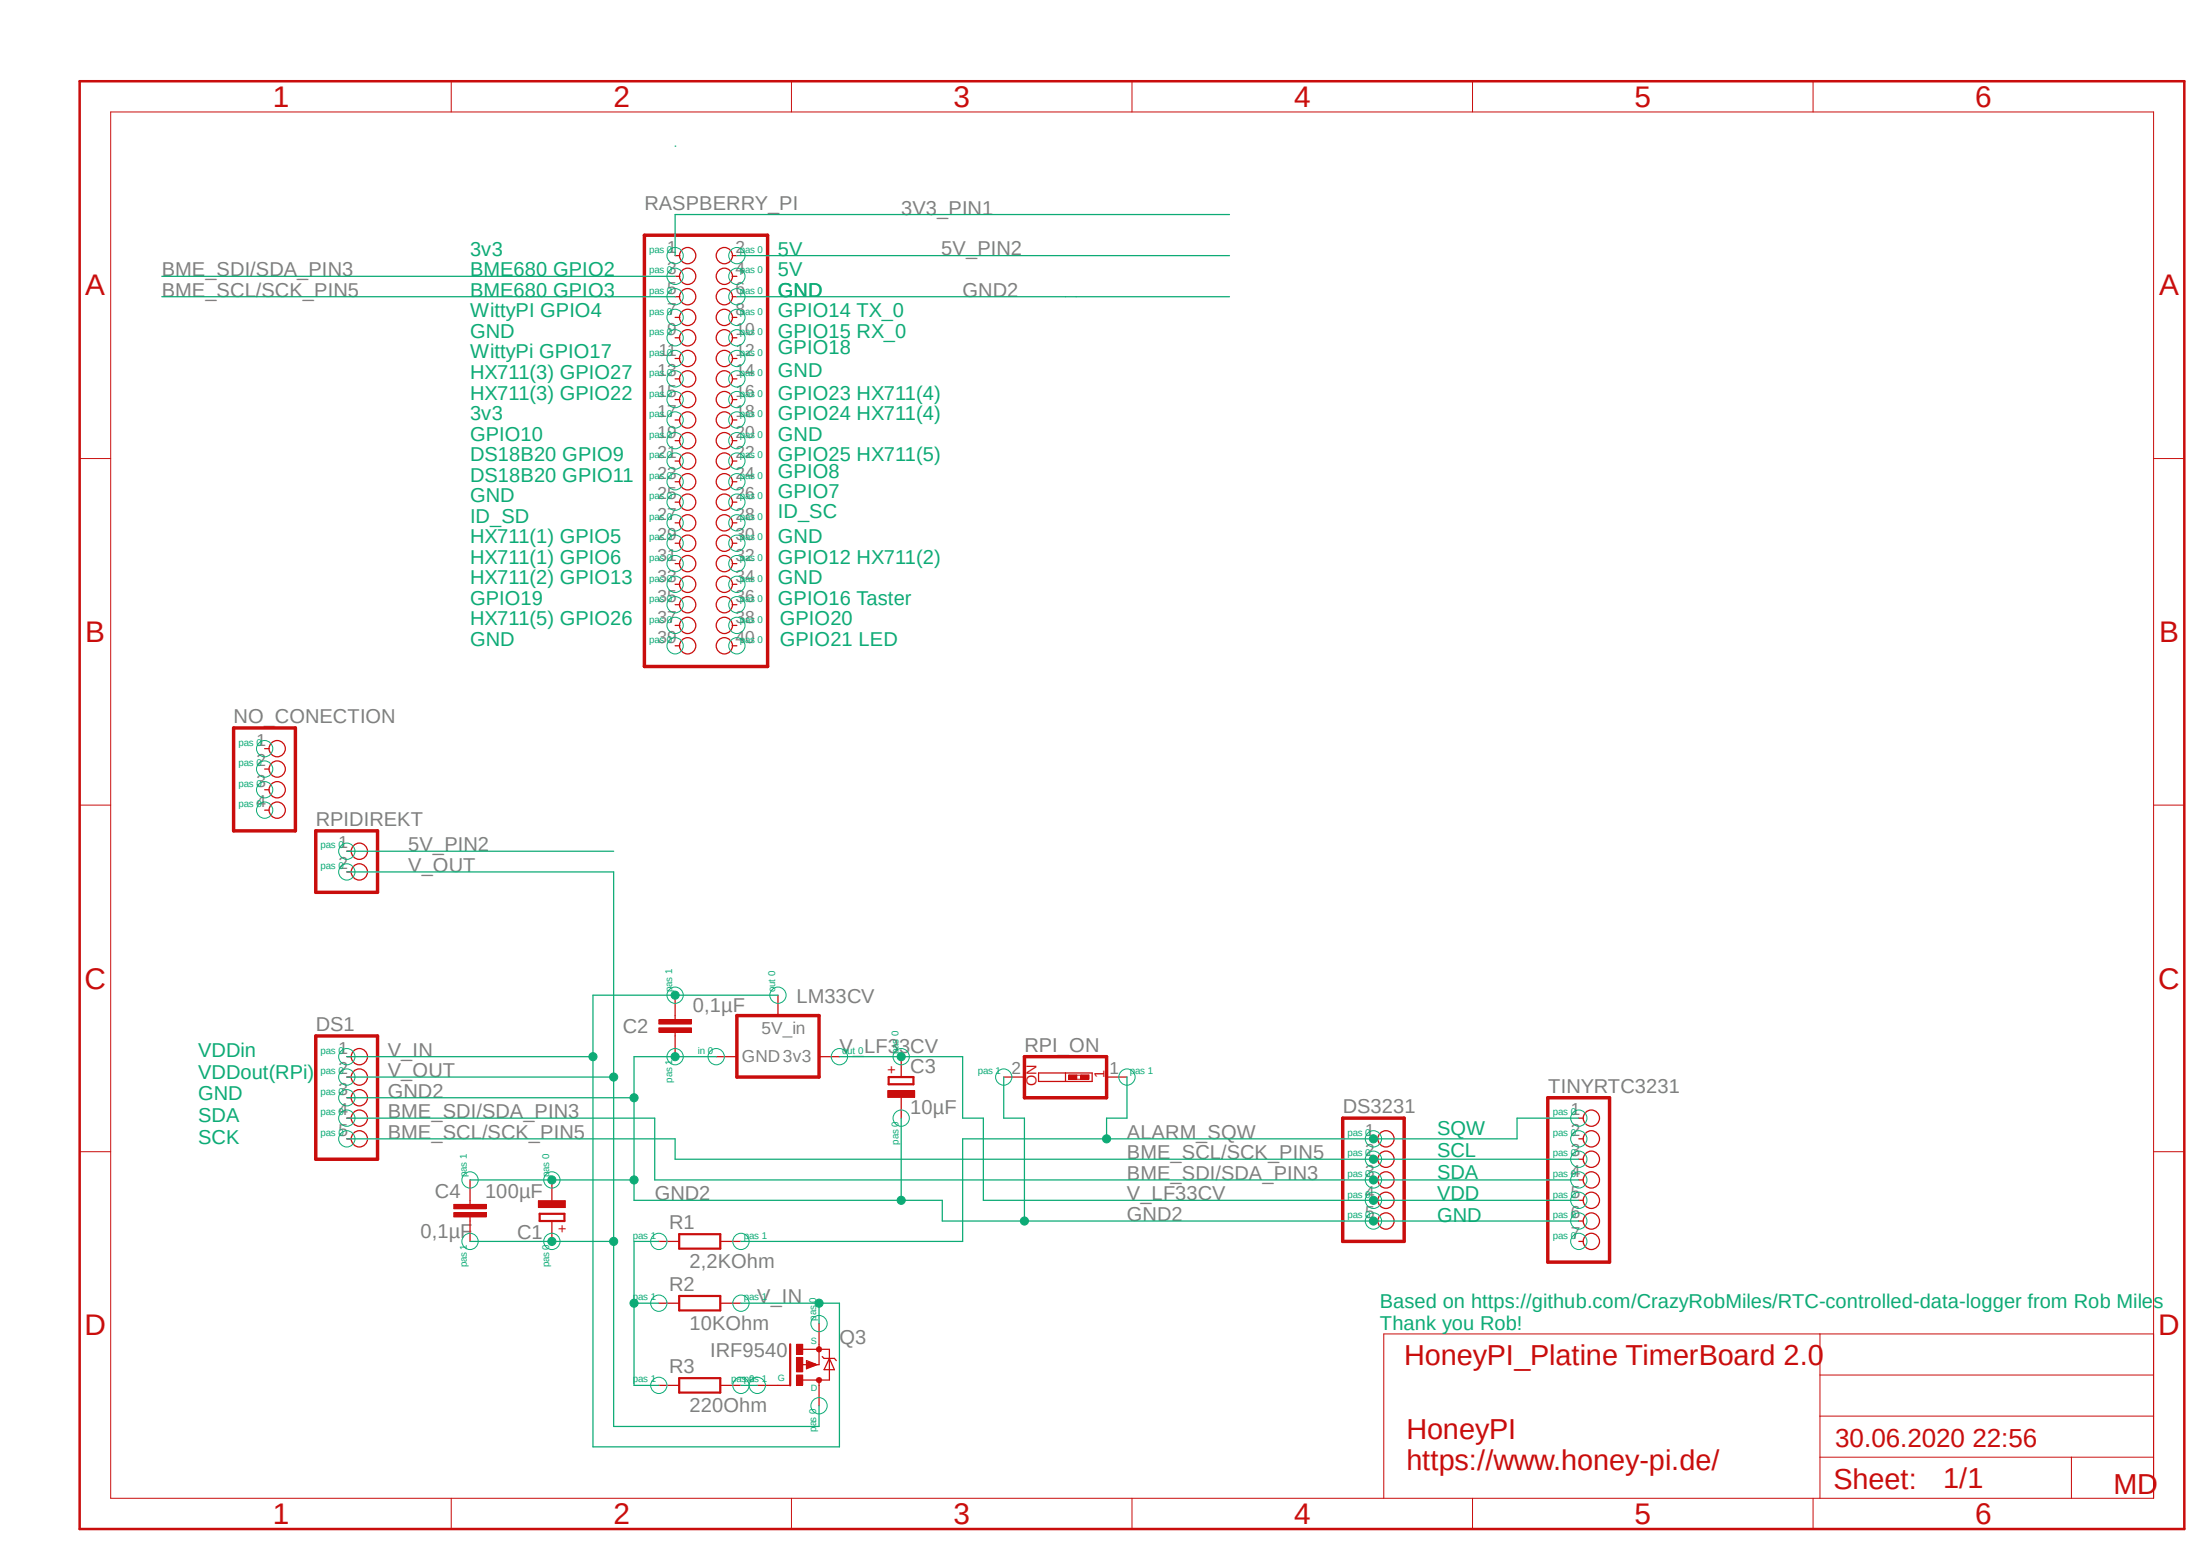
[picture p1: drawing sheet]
<svg xmlns="http://www.w3.org/2000/svg" width="297mm" height="210mm" viewBox="0 0 297 210" stroke-linecap="round" stroke-linejoin="round" font-family="sans-serif">
<path d="M10.2 10.6l285.1 196.4M295.3 10.6l-285.1 196.4" fill="none" stroke="#fff" stroke-width=".14"/>
<path d="M87 31.7h16.6v58.3h-16.6z" fill="none" stroke="#c90d0c" stroke-width=".47"/>
<g fill="none" stroke="#c90d0c" stroke-width=".17">
<path d="M91.1 34.5h.7M91.1 37.3h.7M98.8 34.5h.7M98.8 37.3h.7M91.1 40h.7M91.1 42.8h.7M91.1 45.6h.7M91.1 48.4h.7M91.1 51.1h.7M91.1 53.9h.7M91.1 56.7h.7M91.1 59.5h.7"/>
<path d="M98.8 40h.7M98.8 42.8h.7M98.8 45.6h.7M98.8 48.4h.7M98.8 51.1h.7M98.8 53.9h.7M98.8 56.7h.7M98.8 59.5h.7M91.1 62.2h.7M91.1 65h.7M91.1 67.8h.7M91.1 70.6h.7"/>
<path d="M91.1 73.3h.7M91.1 76.1h.7M91.1 78.9h.7M98.8 62.2h.7M98.8 65h.7M98.8 67.8h.7M98.8 70.6h.7M98.8 73.3h.7M98.8 76.1h.7M98.8 78.9h.7M91.1 81.6h.7M91.1 84.4h.7"/>
<path d="M91.1 87.2h.7M98.8 81.6h.7M98.8 84.4h.7M98.8 87.2h.7M91.1 137.1v.5M91.1 139.3v.5M88.9 167.6h2.8M97.2 167.6h2.8"/>
<circle cx="92.8" cy="37.3" r="1.1"/>
<circle cx="92.8" cy="34.5" r="1.1"/>
<circle cx="97.8" cy="37.3" r="1.1"/>
<circle cx="97.8" cy="34.5" r="1.1"/>
<circle cx="92.8" cy="48.4" r="1.1"/>
<circle cx="92.8" cy="42.8" r="1.1"/>
<circle cx="92.8" cy="40" r="1.1"/>
<circle cx="92.8" cy="45.6" r="1.1"/>
<circle cx="92.8" cy="51.1" r="1.1"/>
<circle cx="92.8" cy="53.9" r="1.1"/>
<circle cx="92.8" cy="56.7" r="1.1"/>
<circle cx="92.8" cy="59.5" r="1.1"/>
<circle cx="97.8" cy="51.1" r="1.1"/>
<circle cx="97.8" cy="56.7" r="1.1"/>
<circle cx="97.8" cy="59.5" r="1.1"/>
<circle cx="97.8" cy="45.6" r="1.1"/>
<circle cx="97.8" cy="40" r="1.1"/>
<circle cx="97.8" cy="48.4" r="1.1"/>
<circle cx="97.8" cy="53.9" r="1.1"/>
<circle cx="97.8" cy="42.8" r="1.1"/>
<circle cx="92.8" cy="62.2" r="1.1"/>
<circle cx="92.8" cy="70.6" r="1.1"/>
<circle cx="92.8" cy="78.9" r="1.1"/>
<circle cx="92.8" cy="65" r="1.1"/>
<circle cx="92.8" cy="76.1" r="1.1"/>
<circle cx="92.8" cy="73.3" r="1.1"/>
<circle cx="92.8" cy="67.8" r="1.1"/>
<circle cx="97.8" cy="70.6" r="1.1"/>
<circle cx="97.8" cy="67.8" r="1.1"/>
<circle cx="97.8" cy="73.3" r="1.1"/>
<circle cx="97.8" cy="62.2" r="1.1"/>
<circle cx="97.8" cy="78.9" r="1.1"/>
<circle cx="97.8" cy="76.1" r="1.1"/>
<circle cx="97.8" cy="65" r="1.1"/>
<circle cx="92.8" cy="81.6" r="1.1"/>
<circle cx="92.8" cy="84.4" r="1.1"/>
<circle cx="92.8" cy="87.2" r="1.1"/>
<circle cx="97.8" cy="84.4" r="1.1"/>
<circle cx="97.8" cy="87.2" r="1.1"/>
<circle cx="97.8" cy="81.6" r="1.1"/>
</g>
<path d="M91.7 166.6h5.5v1.9h-5.5z" fill="none" stroke="#c90d0c" stroke-width=".3"/>
<path d="M88.9 138.7h4.4v.6h-4.4z" fill-rule="evenodd" fill="#c90d0c"/>
<path d="M88.9 138.7h4.4v.6h-4.4z" fill="none" stroke="#c90d0c" stroke-width=".14"/>
<path d="M88.9 137.6h4.4v.6h-4.4z" fill-rule="evenodd" fill="#c90d0c"/>
<path d="M88.9 137.6h4.4v.6h-4.4z" fill="none" stroke="#c90d0c" stroke-width=".14"/>
<g fill="none" stroke="#c90d0c" stroke-width=".17">
<path d="M91.1 134.3v2.8M91.1 139.8v2.8M105 134.3v2.8M96.7 142.6h2.8M110.6 142.6h2.7M88.9 175.9h2.8M97.2 175.9h2.8M88.9 187h2.8M97.2 187h2.8M105 187h1.7M108.1 184.2h1M108.3 182.1h3.7v4.2h-3.6"/>
<path d="M108.9 183.6l1.4 .6-1.4 .5zM110.6 181.4v2.8h-.4M110.6 186.3v.7M111 183.1l.3 .2h1.3l.3 .3M112 183.3l.6 1.6h-1.3z"/>
</g>
<path d="M99.5 137.1h11.1v8.3h-11.1z" fill="none" stroke="#c90d0c" stroke-width=".47"/>
<path d="M91.7 174.9h5.5v2h-5.5zM91.7 186h5.5v2h-5.5zM106.7 181.4v5.6" fill="none" stroke="#c90d0c" stroke-width=".3"/>
<path d="M109.1 183.9l.9 .3-.9 .3v-.3h.2" fill="none" stroke="#c90d0c" stroke-width=".34"/>
<circle cx="110.6" cy="186.3" r=".36" fill="#c90d0c"/>
<circle cx="110.6" cy="186.3" r=".36" fill="none" stroke="#c90d0c" stroke-width=".14"/>
<circle cx="110.6" cy="182.1" r=".37" fill="#c90d0c"/>
<circle cx="110.6" cy="182.1" r=".37" fill="none" stroke="#c90d0c" stroke-width=".14"/>
<path d="M107.5 181.4h.9v1.4h-.9z" fill-rule="evenodd" fill="#c90d0c"/>
<path d="M107.5 181.4h.9v1.4h-.9z" fill="none" stroke="#c90d0c" stroke-width=".14"/>
<path d="M107.5 185.6h.9v1.3h-.9z" fill-rule="evenodd" fill="#c90d0c"/>
<path d="M107.5 185.6h.9v1.3h-.9z" fill="none" stroke="#c90d0c" stroke-width=".14"/>
<path d="M107.5 183.2h.9v2h-.9z" fill-rule="evenodd" fill="#c90d0c"/>
<path d="M107.5 183.2h.9v2h-.9z" fill="none" stroke="#c90d0c" stroke-width=".14"/>
<g fill="none" stroke="#c90d0c" stroke-width=".17">
<path d="M46.8 142.6h.6M46.8 145.4h.6M46.8 148.2h.6M46.8 150.9h.6M46.8 153.7h.6M185.4 153.7h.6M185.4 156.5h.6M185.4 159.3h.6M110.6 178.6v2.8M185.4 162h.6M185.4 164.8h.6M102.2 187h2.8"/>
<path d="M110.6 187v2.7"/>
<circle cx="48.5" cy="150.9" r="1.1"/>
<circle cx="48.5" cy="153.7" r="1.1"/>
<circle cx="48.5" cy="142.6" r="1.1"/>
<circle cx="48.5" cy="145.4" r="1.1"/>
<circle cx="48.5" cy="148.2" r="1.1"/>
<circle cx="187.1" cy="153.7" r="1.1"/>
<circle cx="187.1" cy="156.5" r="1.1"/>
<circle cx="187.1" cy="159.3" r="1.1"/>
<circle cx="187.1" cy="164.8" r="1.1"/>
<circle cx="187.1" cy="162" r="1.1"/>
</g>
<path d="M42.6 139.8h8.4v16.7h-8.4zM181.3 150.9h8.3v16.7h-8.3z" fill="none" stroke="#c90d0c" stroke-width=".47"/>
<path d="M120 145.4h3.3v.9h-3.3z" fill="none" stroke="#c90d0c" stroke-width=".3"/>
<path d="M119.8 147.2h3.7v.9h-3.7z" fill-rule="evenodd" fill="#c90d0c"/>
<path d="M119.8 147.2h3.7v.9h-3.7z" fill="none" stroke="#c90d0c" stroke-width=".14"/>
<path d="M121.7 142.6v2.8M121.7 148.2v2.7" fill="none" stroke="#c90d0c" stroke-width=".17"/>
<path d="M72.9 163.8h3.3v1h-3.3z" fill="none" stroke="#c90d0c" stroke-width=".3"/>
<path d="M72.7 162.1h3.6v.9h-3.6z" fill-rule="evenodd" fill="#c90d0c"/>
<path d="M72.7 162.1h3.6v.9h-3.6z" fill="none" stroke="#c90d0c" stroke-width=".14"/>
<path d="M74.5 159.3v2.7M63.5 162v.6M63.5 164.3v.5M74.5 164.8v2.8" fill="none" stroke="#c90d0c" stroke-width=".17"/>
<path d="M61.3 162.6h4.4v.6h-4.4z" fill-rule="evenodd" fill="#c90d0c"/>
<path d="M61.3 162.6h4.4v.6h-4.4z" fill="none" stroke="#c90d0c" stroke-width=".14"/>
<path d="M61.3 163.7h4.4v.6h-4.4z" fill-rule="evenodd" fill="#c90d0c"/>
<g fill="none" stroke="#c90d0c" stroke-width=".14">
<path d="M14.9 15.1h275.8v187.1h-275.8zM60.9 11v4.1M106.8 11v4.1M152.8 11v4.1M198.8 11v4.1M244.8 11v4.1M10.8 61.9h4.1M290.7 61.9h4.2M10.8 108.7h4.1M290.7 108.7h4.2M10.8 155.4h4.1M145.4 145.1h.5"/>
<path d="M145.4 145.7h.5M290.7 155.4h4.2M61.3 163.7h4.4v.6h-4.4zM245.7 196.7h45M245.7 180v22.2M245.7 191.1h45M245.7 185.6h45M279.7 196.7v5.5M290.7 180h-103.9v22.2M60.9 202.2v4.2M106.8 202.2v4.2M152.8 202.2v4.2"/>
<path d="M198.8 202.2v4.2M244.8 202.2v4.2"/>
</g>
<g fill="none" stroke="#c90d0c" stroke-width=".17">
<path d="M46.8 114.9h.6M46.8 117.7h.6M63.5 159.3v2.7M140.2 144.8h7.2v1.2h-7.2zM143.8 144.8v1.2M63.5 164.8v2.8"/>
<circle cx="48.5" cy="114.9" r="1.1"/>
<circle cx="48.5" cy="117.7" r="1.1"/>
</g>
<path d="M10.8 11h284.1v195.4h-284.1z" fill="none" stroke="#c90d0c" stroke-width=".34"/>
<path d="M42.6 112.1h8.4v8.3h-8.4zM138.3 142.6h11.1v5.6h-11.1z" fill="none" stroke="#c90d0c" stroke-width=".47"/>
<path d="M144.3 145.1h1.1v.6h-1.1z" fill-rule="evenodd" fill="#c90d0c"/>
<path d="M144.3 145.1h1.1v.6h-1.1z" fill="none" stroke="#c90d0c" stroke-width=".14"/>
<path d="M145.9 145.1h1.1v.6h-1.1z" fill-rule="evenodd" fill="#c90d0c"/>
<path d="M145.9 145.1h1.1v.6h-1.1z" fill="none" stroke="#c90d0c" stroke-width=".14"/>
<g fill="none" stroke="#c90d0c" stroke-width=".17">
<path d="M35.7 101h.6M35.7 103.8h.6M35.7 106.6h.6M35.7 109.3h.6M135.5 145.4h2.8M149.4 145.4h2.7M213.1 150.9h.6M213.1 153.7h.6M213.1 156.5h.6M213.1 159.3h.6M213.1 162h.6M213.1 164.8h.6"/>
<path d="M213.1 167.6h.6"/>
<circle cx="37.4" cy="101.1" r="1.1"/>
<circle cx="37.4" cy="106.6" r="1.1"/>
<circle cx="37.4" cy="103.8" r="1.1"/>
<circle cx="37.4" cy="109.3" r="1.1"/>
<circle cx="214.8" cy="150.9" r="1.1"/>
<circle cx="214.8" cy="159.3" r="1.1"/>
<circle cx="214.8" cy="153.7" r="1.1"/>
<circle cx="214.8" cy="156.5" r="1.1"/>
<circle cx="214.8" cy="167.6" r="1.1"/>
<circle cx="214.8" cy="164.8" r="1.1"/>
<circle cx="214.8" cy="162" r="1.1"/>
</g>
<path d="M31.5 98.3h8.4v13.8h-8.4zM209 148.2h8.3v22.1h-8.3z" fill="none" stroke="#c90d0c" stroke-width=".47"/>
<g fill="none" stroke="#0dab76" stroke-width=".14">
<circle cx="91.1" cy="34.5" r="1.1"/>
<circle cx="91.1" cy="37.3" r="1.1"/>
<circle cx="99.5" cy="37.3" r="1.1"/>
<circle cx="99.5" cy="34.5" r="1.1"/>
<circle cx="91.1" cy="51.1" r="1.1"/>
<circle cx="91.1" cy="40" r="1.1"/>
<circle cx="91.1" cy="45.6" r="1.1"/>
<circle cx="91.1" cy="48.4" r="1.1"/>
<circle cx="91.1" cy="42.8" r="1.1"/>
<circle cx="91.1" cy="59.5" r="1.1"/>
<circle cx="91.1" cy="56.7" r="1.1"/>
<circle cx="91.1" cy="53.9" r="1.1"/>
<circle cx="99.5" cy="51.1" r="1.1"/>
<circle cx="99.5" cy="40" r="1.1"/>
<circle cx="99.5" cy="45.6" r="1.1"/>
<circle cx="99.5" cy="48.4" r="1.1"/>
<circle cx="99.5" cy="42.8" r="1.1"/>
<circle cx="99.5" cy="56.7" r="1.1"/>
<circle cx="99.5" cy="59.5" r="1.1"/>
<circle cx="99.5" cy="53.9" r="1.1"/>
<circle cx="91.1" cy="70.6" r="1.1"/>
<circle cx="91.1" cy="67.8" r="1.1"/>
<circle cx="91.1" cy="78.9" r="1.1"/>
<circle cx="91.1" cy="65" r="1.1"/>
<circle cx="91.1" cy="76.1" r="1.1"/>
<circle cx="91.1" cy="62.2" r="1.1"/>
<circle cx="91.1" cy="73.3" r="1.1"/>
<circle cx="99.5" cy="70.6" r="1.1"/>
<circle cx="99.5" cy="78.9" r="1.1"/>
<circle cx="99.5" cy="73.3" r="1.1"/>
<circle cx="99.5" cy="67.8" r="1.1"/>
<circle cx="99.5" cy="62.2" r="1.1"/>
<circle cx="99.5" cy="65" r="1.1"/>
<circle cx="99.5" cy="76.1" r="1.1"/>
<circle cx="91.1" cy="87.2" r="1.1"/>
<circle cx="91.1" cy="84.4" r="1.1"/>
<circle cx="91.1" cy="81.6" r="1.1"/>
<circle cx="99.5" cy="81.6" r="1.1"/>
<circle cx="99.5" cy="84.4" r="1.1"/>
<circle cx="99.5" cy="87.2" r="1.1"/>
<circle cx="35.7" cy="103.8" r="1.1"/>
<circle cx="35.7" cy="101.1" r="1.1"/>
<circle cx="35.7" cy="109.3" r="1.1"/>
<circle cx="35.7" cy="106.6" r="1.1"/>
<circle cx="46.8" cy="114.9" r="1.1"/>
<circle cx="46.8" cy="117.7" r="1.1"/>
<circle cx="91.1" cy="134.3" r="1.1"/>
<circle cx="105" cy="134.3" r="1.1"/>
<circle cx="46.8" cy="142.6" r="1.1"/>
<circle cx="46.8" cy="153.7" r="1.1"/>
<circle cx="46.8" cy="145.4" r="1.1"/>
<circle cx="46.8" cy="150.9" r="1.1"/>
<circle cx="46.8" cy="148.2" r="1.1"/>
<circle cx="63.5" cy="159.3" r="1.1"/>
<circle cx="74.5" cy="159.3" r="1.1"/>
<circle cx="91.1" cy="142.6" r="1.1"/>
<circle cx="96.7" cy="142.6" r="1.1"/>
<circle cx="113.3" cy="142.6" r="1.1"/>
<circle cx="121.7" cy="142.6" r="1.1"/>
<circle cx="121.7" cy="150.9" r="1.1"/>
<circle cx="135.5" cy="145.4" r="1.1"/>
<circle cx="152.1" cy="145.4" r="1.1"/>
<circle cx="185.4" cy="156.5" r="1.1"/>
<circle cx="185.4" cy="153.7" r="1.1"/>
<circle cx="185.4" cy="159.3" r="1.1"/>
<circle cx="213.2" cy="150.9" r="1.1"/>
<circle cx="213.2" cy="159.3" r="1.1"/>
<circle cx="213.2" cy="153.7" r="1.1"/>
<circle cx="213.2" cy="156.5" r="1.1"/>
<circle cx="63.5" cy="167.6" r="1.1"/>
<circle cx="74.5" cy="167.6" r="1.1"/>
<circle cx="88.9" cy="175.9" r="1.1"/>
<circle cx="88.9" cy="167.6" r="1.1"/>
<circle cx="100" cy="167.6" r="1.1"/>
<circle cx="100" cy="175.9" r="1.1"/>
<circle cx="110.6" cy="178.6" r="1.1"/>
<circle cx="185.4" cy="164.8" r="1.1"/>
<circle cx="185.4" cy="162" r="1.1"/>
<circle cx="213.2" cy="162" r="1.1"/>
<circle cx="213.2" cy="167.6" r="1.1"/>
<circle cx="213.2" cy="164.8" r="1.1"/>
<circle cx="88.9" cy="187" r="1.1"/>
<circle cx="100" cy="187" r="1.1"/>
<circle cx="102.2" cy="187" r="1.1"/>
<circle cx="110.6" cy="189.7" r="1.1"/>
</g>
<path d="M21.8 40h69.3M46.8 153.7h44.3v2.8h122" fill="none" stroke="#0dab76" stroke-width=".17"/>
<circle cx="185.4" cy="156.5" r=".55" fill="#0dab76"/>
<circle cx="185.4" cy="156.5" r=".55" fill="none" stroke="#0dab76" stroke-width=".14"/>
<path d="M21.8 37.3h69.3M46.8 150.9h41.6v8.4h124.7" fill="none" stroke="#0dab76" stroke-width=".17"/>
<circle cx="185.4" cy="159.3" r=".55" fill="#0dab76"/>
<circle cx="185.4" cy="159.3" r=".55" fill="none" stroke="#0dab76" stroke-width=".14"/>
<path d="M99.5 34.5h66.5M166 29h-74.9v5.5M46.8 114.9h36M100 175.9h13.3v19.4h-33.2M110.6 175.9v2.7" fill="none" stroke="#0dab76" stroke-width=".17"/>
<circle cx="110.6" cy="175.9" r=".55" fill="#0dab76"/>
<circle cx="110.6" cy="175.9" r=".55" fill="none" stroke="#0dab76" stroke-width=".14"/>
<path d="M105 134.3h-24.9v61" fill="none" stroke="#0dab76" stroke-width=".17"/>
<circle cx="80.1" cy="142.6" r=".55" fill="#0dab76"/>
<circle cx="80.1" cy="142.6" r=".55" fill="none" stroke="#0dab76" stroke-width=".14"/>
<circle cx="91.1" cy="134.3" r=".55" fill="#0dab76"/>
<circle cx="91.1" cy="134.3" r=".55" fill="none" stroke="#0dab76" stroke-width=".14"/>
<path d="M46.8 142.6h33.3M113.3 142.6h16.7v8.3h2.8v11.1h52.6" fill="none" stroke="#0dab76" stroke-width=".17"/>
<circle cx="121.7" cy="142.6" r=".55" fill="#0dab76"/>
<circle cx="121.7" cy="142.6" r=".55" fill="none" stroke="#0dab76" stroke-width=".14"/>
<path d="M185.4 162h27.7" fill="none" stroke="#0dab76" stroke-width=".17"/>
<circle cx="185.4" cy="162" r=".55" fill="#0dab76"/>
<circle cx="185.4" cy="162" r=".55" fill="none" stroke="#0dab76" stroke-width=".14"/>
<path d="M85.6 175.9h3.3M88.9 167.6h-3.3v19.4h3.3M100 187h2.2" fill="none" stroke="#0dab76" stroke-width=".17"/>
<circle cx="85.6" cy="175.9" r=".55" fill="#0dab76"/>
<circle cx="85.6" cy="175.9" r=".55" fill="none" stroke="#0dab76" stroke-width=".14"/>
<path d="M204.8 150.9v2.8h-74.8v13.9h-30" fill="none" stroke="#0dab76" stroke-width=".17"/>
<circle cx="185.4" cy="153.7" r=".55" fill="#0dab76"/>
<circle cx="185.4" cy="153.7" r=".55" fill="none" stroke="#0dab76" stroke-width=".14"/>
<path d="M152.1 145.4v5.5h-2.7v2.8M204.8 150.9h8.3" fill="none" stroke="#0dab76" stroke-width=".17"/>
<circle cx="149.4" cy="153.7" r=".55" fill="#0dab76"/>
<circle cx="149.4" cy="153.7" r=".55" fill="none" stroke="#0dab76" stroke-width=".14"/>
<path d="M99.5 40h66.5M96.7 142.6h-11.1v19.4h41.6" fill="none" stroke="#0dab76" stroke-width=".17"/>
<circle cx="85.6" cy="148.2" r=".55" fill="#0dab76"/>
<circle cx="85.6" cy="148.2" r=".55" fill="none" stroke="#0dab76" stroke-width=".14"/>
<circle cx="91.1" cy="142.6" r=".55" fill="#0dab76"/>
<circle cx="91.1" cy="142.6" r=".55" fill="none" stroke="#0dab76" stroke-width=".14"/>
<path d="M46.8 148.2h38.8M121.7 150.9v11.1" fill="none" stroke="#0dab76" stroke-width=".17"/>
<circle cx="121.7" cy="162" r=".55" fill="#0dab76"/>
<circle cx="121.7" cy="162" r=".55" fill="none" stroke="#0dab76" stroke-width=".14"/>
<path d="M63.5 159.3h22.1M127.2 162v2.8h58.2" fill="none" stroke="#0dab76" stroke-width=".17"/>
<circle cx="74.5" cy="159.3" r=".55" fill="#0dab76"/>
<circle cx="74.5" cy="159.3" r=".55" fill="none" stroke="#0dab76" stroke-width=".14"/>
<circle cx="85.6" cy="159.3" r=".55" fill="#0dab76"/>
<circle cx="85.6" cy="159.3" r=".55" fill="none" stroke="#0dab76" stroke-width=".14"/>
<path d="M185.4 164.8h27.7" fill="none" stroke="#0dab76" stroke-width=".17"/>
<circle cx="185.4" cy="164.8" r=".55" fill="#0dab76"/>
<circle cx="185.4" cy="164.8" r=".55" fill="none" stroke="#0dab76" stroke-width=".14"/>
<path d="M135.5 145.4v5.5h2.8v13.9" fill="none" stroke="#0dab76" stroke-width=".17"/>
<circle cx="138.3" cy="164.8" r=".55" fill="#0dab76"/>
<circle cx="138.3" cy="164.8" r=".55" fill="none" stroke="#0dab76" stroke-width=".14"/>
<path d="M91.1 19.7h.1M82.8 117.7v74.8h27.8v-2.8M74.5 167.6h8.3" fill="none" stroke="#0dab76" stroke-width=".17"/>
<circle cx="82.8" cy="167.6" r=".55" fill="#0dab76"/>
<circle cx="82.8" cy="167.6" r=".55" fill="none" stroke="#0dab76" stroke-width=".14"/>
<path d="M63.5 167.6h11" fill="none" stroke="#0dab76" stroke-width=".17"/>
<circle cx="74.5" cy="167.6" r=".55" fill="#0dab76"/>
<circle cx="74.5" cy="167.6" r=".55" fill="none" stroke="#0dab76" stroke-width=".14"/>
<path d="M46.8 117.7h36M46.8 145.4h36" fill="none" stroke="#0dab76" stroke-width=".17"/>
<circle cx="82.8" cy="145.4" r=".55" fill="#0dab76"/>
<circle cx="82.8" cy="145.4" r=".55" fill="none" stroke="#0dab76" stroke-width=".14"/>
<g font-size="4" fill="#c90d0c">
<text x="36.8" y="14.4">1</text>
<text x="82.8" y="14.4">2</text>
<text x="128.7" y="14.4">3</text>
<text x="174.7" y="14.4">4</text>
<text x="220.7" y="14.4">5</text>
<text x="266.7" y="14.4">6</text>
<text x="11.5" y="39.9">A</text>
<text x="291.5" y="39.9">A</text>
<text x="11.5" y="86.7">B</text>
<text x="291.5" y="86.7">B</text>
<text x="11.4" y="133.4">C</text>
<text x="291.4" y="133.4">C</text>
<text x="11.4" y="180.2">D</text>
<text x="291.4" y="180.2">D</text>
<text x="36.8" y="205.7">1</text>
<text x="82.8" y="205.7">2</text>
<text x="128.7" y="205.7">3</text>
<text x="174.7" y="205.7">4</text>
<text x="220.7" y="205.7">5</text>
<text x="266.7" y="205.7">6</text>
</g>
<g font-size="3.9" fill="#c90d0c">
<text x="189.6" y="184.2">HoneyPI_Platine TimerBoard 2.0</text>
<text x="189.9" y="194.2">HoneyPI</text>
<text x="189.9" y="198.4">https://www.honey-pi.de/</text>
<text x="247.5" y="201">Sheet:</text>
<text x="262.3" y="200.8">1/1</text>
<text x="285.3" y="201.6">MD</text>
</g>
<text font-size="3.5" fill="#c90d0c" x="247.8" y="195.3">30.06.2020 22:56</text>
<g font-size="2.7" fill="#808080">
<text x="87" y="28.3">RASPBERRY_PI</text>
<text x="121.7" y="29">3V3_PIN1</text>
<text x="127.1" y="34.4">5V_PIN2</text>
<text x="21.8" y="40">BME_SCL/SCK_PIN5</text>
<text x="21.8" y="37.3">BME_SDI/SDA_PIN3</text>
<text x="130" y="40">GND2</text>
<text x="31.5" y="97.6">NO_CONECTION</text>
<text x="42.6" y="111.4">RPIDIREKT</text>
<text x="55.1" y="114.9">5V_PIN2</text>
<text x="55.1" y="117.7">V_OUT</text>
<text x="93.6" y="136.7">0,1µF</text>
<text x="107.5" y="135.4">LM33CV</text>
<text x="42.6" y="139.1">DS1</text>
<text x="52.4" y="142.6">V_IN</text>
<text x="84.1" y="139.4">C2</text>
<text x="113.3" y="142.1">V_LF33CV</text>
<text x="138.3" y="141.9">RPI_ON</text>
<text x="52.4" y="148.2">GND2</text>
<text x="52.4" y="145.4">V_OUT</text>
<text x="122.9" y="144.9">C3</text>
<text x="209" y="147.5">TINYRTC3231</text>
<text x="52.4" y="153.7">BME_SCL/SCK_PIN5</text>
<text x="52.4" y="150.9">BME_SDI/SDA_PIN3</text>
<text x="122.9" y="150.4">10µF</text>
<text x="152.1" y="153.7">ALARM_SQW</text>
<text x="181.3" y="150.2">DS3231</text>
<text x="58.7" y="161.6">C4</text>
<text x="65.5" y="161.7">100µF</text>
<text x="152.1" y="156.5">BME_SCL/SCK_PIN5</text>
<text x="152.1" y="159.3">BME_SDI/SDA_PIN3</text>
<text x="56.8" y="167.1">0,1µF</text>
<text x="69.8" y="167.3">C1</text>
<text x="88.4" y="162">GND2</text>
<text x="90.3" y="165.9">R1</text>
<text x="152.1" y="162">V_LF33CV</text>
<text x="152.1" y="164.8">GND2</text>
<text x="93.1" y="171.2">2,2KOhm</text>
<text x="90.3" y="174.2">R2</text>
<text x="93.1" y="179.5">10KOhm</text>
<text x="102.2" y="175.9">V_IN</text>
<text x="90.3" y="185.3">R3</text>
<text x="95.9" y="183.1">IRF9540</text>
<text x="113.3" y="181.4">Q3</text>
<text x="93.1" y="190.6">220Ohm</text>
</g>
<g font-size="2.7" fill="#0dab76">
<text x="63.5" y="34.5">3v3</text>
<text x="105" y="34.5">5V</text>
<text x="63.5" y="37.3">BME680 GPIO2</text>
<text x="63.5" y="40">BME680 GPIO3</text>
<text x="105" y="40">GND</text>
<text x="105" y="37.3">5V</text>
<text x="63.5" y="42.8">WittyPI GPIO4</text>
<text x="63.5" y="45.6">GND</text>
<text x="105" y="47.8">GPIO18</text>
<text x="105" y="45.6">GPIO15 RX_0</text>
<text x="105" y="42.8">GPIO14 TX_0</text>
<text x="63.5" y="48.4">WittyPi GPIO17</text>
<text x="63.5" y="51.1">HX711(3) GPIO27</text>
<text x="63.5" y="53.9">HX711(3) GPIO22</text>
<text x="105" y="50.9">GND</text>
<text x="105" y="53.9">GPIO23 HX711(4)</text>
<text x="63.5" y="56.7">3v3</text>
<text x="63.5" y="59.5">GPIO10</text>
<text x="105" y="59.5">GND</text>
<text x="105" y="56.7">GPIO24 HX711(4)</text>
<text x="63.5" y="62.2">DS18B20 GPIO9</text>
<text x="63.5" y="65">DS18B20 GPIO11</text>
<text x="105" y="62.2">GPIO25 HX711(5)</text>
<text x="105" y="64.5">GPIO8</text>
<text x="63.5" y="67.8">GND</text>
<text x="63.5" y="70.6">ID_SD</text>
<text x="105" y="67.2">GPIO7</text>
<text x="105" y="70">ID_SC</text>
<text x="63.5" y="73.3">HX711(1) GPIO5</text>
<text x="63.5" y="76.1">HX711(1) GPIO6</text>
<text x="105" y="73.3">GND</text>
<text x="105" y="76.1">GPIO12 HX711(2)</text>
<text x="63.5" y="78.9">HX711(2) GPIO13</text>
<text x="63.5" y="81.6">GPIO19</text>
<text x="105" y="78.9">GND</text>
<text x="105" y="81.6">GPIO16 Taster</text>
<text x="63.5" y="87.2">GND</text>
<text x="63.5" y="84.4">HX711(5) GPIO26</text>
<text x="105.3" y="87.2">GPIO21 LED</text>
<text x="105.3" y="84.4">GPIO20</text>
<text x="26.8" y="142.7">VDDin</text>
<text x="26.8" y="145.6">VDDout(RPi)</text>
<text x="26.8" y="148.5">GND</text>
<text x="26.8" y="151.4">SDA</text>
<text x="26.8" y="154.3">SCK</text>
<text x="194" y="153.2">SQW</text>
<text x="194" y="156.2">SCL</text>
<text x="194" y="159.1">SDA</text>
<text x="194" y="162">VDD</text>
<text x="194" y="164.9">GND</text>
<text x="186.3" y="176.6">Based on https://github.com/CrazyRobMiles/RTC-controlled-data-logger from Rob Miles</text>
<text x="186.3" y="179.5">Thank you Rob!</text>
</g>
<g font-size="2.3" fill="#808080">
<text x="90.1" y="34.1">1</text>
<text x="99.3" y="34.1">2</text>
<text x="90.1" y="36.9">3</text>
<text x="90.1" y="39.7">5</text>
<text x="99.3" y="36.9">4</text>
<text x="99.3" y="39.7">6</text>
<text x="90.1" y="42.5">7</text>
<text x="90.1" y="45.2">9</text>
<text x="99.3" y="42.5">8</text>
<text x="99.3" y="45.2">10</text>
<text x="88.8" y="50.8">13</text>
<text x="88.8" y="53.6">15</text>
<text x="88.9" y="48">11</text>
<text x="99.3" y="50.8">14</text>
<text x="99.3" y="53.6">16</text>
<text x="99.3" y="48">12</text>
<text x="88.8" y="56.3">17</text>
<text x="88.8" y="59.1">19</text>
<text x="99.3" y="56.3">18</text>
<text x="99.3" y="59.1">20</text>
<text x="88.8" y="61.8">21</text>
<text x="88.8" y="64.6">23</text>
<text x="99.3" y="61.8">22</text>
<text x="99.3" y="64.6">24</text>
<text x="88.8" y="67.4">25</text>
<text x="88.8" y="70.1">27</text>
<text x="99.3" y="67.4">26</text>
<text x="99.3" y="70.1">28</text>
<text x="88.8" y="72.9">29</text>
<text x="88.8" y="75.7">31</text>
<text x="99.3" y="72.9">30</text>
<text x="99.3" y="75.7">32</text>
<text x="88.8" y="78.5">33</text>
<text x="88.8" y="81.2">35</text>
<text x="99.3" y="78.5">34</text>
<text x="99.3" y="81.2">36</text>
<text x="88.8" y="84">37</text>
<text x="88.8" y="86.8">39</text>
<text x="99.3" y="84">38</text>
<text x="99.3" y="86.8">40</text>
<text x="34.6" y="100.7">1</text>
<text x="34.6" y="103.4">2</text>
<text x="34.6" y="106.2">3</text>
<text x="34.6" y="109">4</text>
<text x="45.7" y="114.5">1</text>
<text x="45.7" y="117.3">2</text>
<text x="45.7" y="142.2">1</text>
<text x="100.2" y="143.3">GND3v3</text>
<text x="102.8" y="139.6">5V_in</text>
<text x="45.7" y="145">2</text>
<text x="45.7" y="147.8">3</text>
<text x="136.6" y="145">2</text>
<text x="149.8" y="145">1</text>
<text x="45.7" y="150.5">4</text>
<text x="45.7" y="153.3">5</text>
<text x="184.3" y="153.3">1</text>
<text x="212.1" y="150.5">1</text>
<text x="212.1" y="153.3">2</text>
<text x="184.3" y="156.1">2</text>
<text x="184.3" y="158.9">3</text>
<text x="184.3" y="161.6">4</text>
<text x="212.1" y="156.1">3</text>
<text x="212.1" y="158.9">4</text>
<text x="212.1" y="161.6">5</text>
<text x="184.3" y="164.4">5</text>
<text x="212.1" y="164.4">6</text>
<text x="212.1" y="167.2">7</text>
</g>
<g font-size="1.9" fill="#c90d0c">
<text x="121" y="144.9" transform="rotate(-90 121 144.9)">+</text>
<text x="140" y="146.6" transform="rotate(-90 140 146.6)">ON</text>
<text x="149.1" y="145.5" transform="rotate(-90 149.1 145.5)">1</text>
<text x="76.6" y="166.4" transform="rotate(-90 76.6 166.4)">+</text>
</g>
<g font-size="1.3" fill="#0dab76">
<text x="87.6" y="34.1">pas 0</text>
<text x="99.9" y="34.1">pas 0</text>
<text x="87.6" y="36.9">pas 0</text>
<text x="87.6" y="39.7">pas 0</text>
<text x="99.9" y="36.9">pas 0</text>
<text x="99.9" y="39.7">pas 0</text>
<text x="87.6" y="42.5">pas 0</text>
<text x="87.6" y="45.2">pas 0</text>
<text x="99.9" y="42.5">pas 0</text>
<text x="99.9" y="45.2">pas 0</text>
<text x="87.6" y="48">pas 0</text>
<text x="87.6" y="50.8">pas 0</text>
<text x="87.6" y="53.6">pas 0</text>
<text x="99.9" y="48">pas 0</text>
<text x="99.9" y="50.8">pas 0</text>
<text x="99.9" y="53.6">pas 0</text>
<text x="87.6" y="56.3">pas 0</text>
<text x="87.6" y="59.1">pas 0</text>
<text x="99.9" y="56.3">pas 0</text>
<text x="99.9" y="59.1">pas 0</text>
<text x="87.6" y="61.8">pas 0</text>
<text x="87.6" y="64.6">pas 0</text>
<text x="99.9" y="61.8">pas 0</text>
<text x="99.9" y="64.6">pas 0</text>
<text x="87.6" y="67.4">pas 0</text>
<text x="87.6" y="70.1">pas 0</text>
<text x="99.9" y="67.4">pas 0</text>
<text x="99.9" y="70.1">pas 0</text>
<text x="87.6" y="72.9">pas 0</text>
<text x="87.6" y="75.7">pas 0</text>
<text x="99.9" y="72.9">pas 0</text>
<text x="99.9" y="75.7">pas 0</text>
<text x="87.6" y="78.5">pas 0</text>
<text x="87.6" y="81.2">pas 0</text>
<text x="99.9" y="78.5">pas 0</text>
<text x="99.9" y="81.2">pas 0</text>
<text x="87.6" y="84">pas 0</text>
<text x="87.6" y="86.8">pas 0</text>
<text x="99.9" y="84">pas 0</text>
<text x="99.9" y="86.8">pas 0</text>
<text x="32.2" y="100.7">pas 0</text>
<text x="32.2" y="103.4">pas 0</text>
<text x="32.2" y="106.2">pas 0</text>
<text x="32.2" y="109">pas 0</text>
<text x="43.3" y="114.5">pas 0</text>
<text x="43.3" y="117.3">pas 0</text>
<text x="90.8" y="133.9" transform="rotate(-90 90.8 133.9)">pas 1</text>
<text x="104.6" y="133.9" transform="rotate(-90 104.6 133.9)">out 0</text>
<text x="43.3" y="142.2">pas 0</text>
<text x="94.2" y="142.2">in 0</text>
<text x="113.7" y="142.2">out 0</text>
<text x="121.3" y="142.2" transform="rotate(-90 121.3 142.2)">pas 0</text>
<text x="43.3" y="145">pas 0</text>
<text x="43.3" y="147.8">pas 0</text>
<text x="90.8" y="146.1" transform="rotate(-90 90.8 146.1)">pas 1</text>
<text x="132" y="145">pas 1</text>
<text x="152.5" y="145">pas 1</text>
<text x="43.3" y="150.5">pas 0</text>
<text x="43.3" y="153.3">pas 0</text>
<text x="121.3" y="154.5" transform="rotate(-90 121.3 154.5)">pas 0</text>
<text x="181.9" y="153.3">pas 0</text>
<text x="209.6" y="150.5">pas 0</text>
<text x="209.6" y="153.3">pas 0</text>
<text x="63" y="158.9" transform="rotate(-90 63 158.9)">pas 1</text>
<text x="74.1" y="158.9" transform="rotate(-90 74.1 158.9)">pas 0</text>
<text x="181.9" y="156.1">pas 0</text>
<text x="181.9" y="158.9">pas 0</text>
<text x="181.9" y="161.6">pas 0</text>
<text x="209.6" y="156.1">pas 0</text>
<text x="209.6" y="158.9">pas 0</text>
<text x="209.6" y="161.6">pas 0</text>
<text x="85.4" y="167.2">pas 1</text>
<text x="100.4" y="167.2">pas 1</text>
<text x="181.9" y="164.4">pas 0</text>
<text x="209.6" y="164.4">pas 0</text>
<text x="209.6" y="167.2">pas 0</text>
<text x="63" y="171.1" transform="rotate(-90 63 171.1)">pas 1</text>
<text x="74.1" y="171.1" transform="rotate(-90 74.1 171.1)">pas 0</text>
<text x="85.4" y="175.5">pas 1</text>
<text x="100.4" y="175.5">pas 1</text>
<text x="110.2" y="178.3" transform="rotate(-90 110.2 178.3)">pas 0</text>
<text x="85.4" y="186.6">pas 1</text>
<text x="98.7" y="186.6">pas 0</text>
<text x="100.4" y="186.6">pas 1</text>
<text x="110.2" y="193.3" transform="rotate(-90 110.2 193.3)">pas 0</text>
</g>
<g font-size="1.2" fill="#0dab76">
<text x="109.5" y="181.4">S</text>
<text x="105" y="186.4">G</text>
<text x="109.5" y="187.8">D</text>
</g>
</svg>
